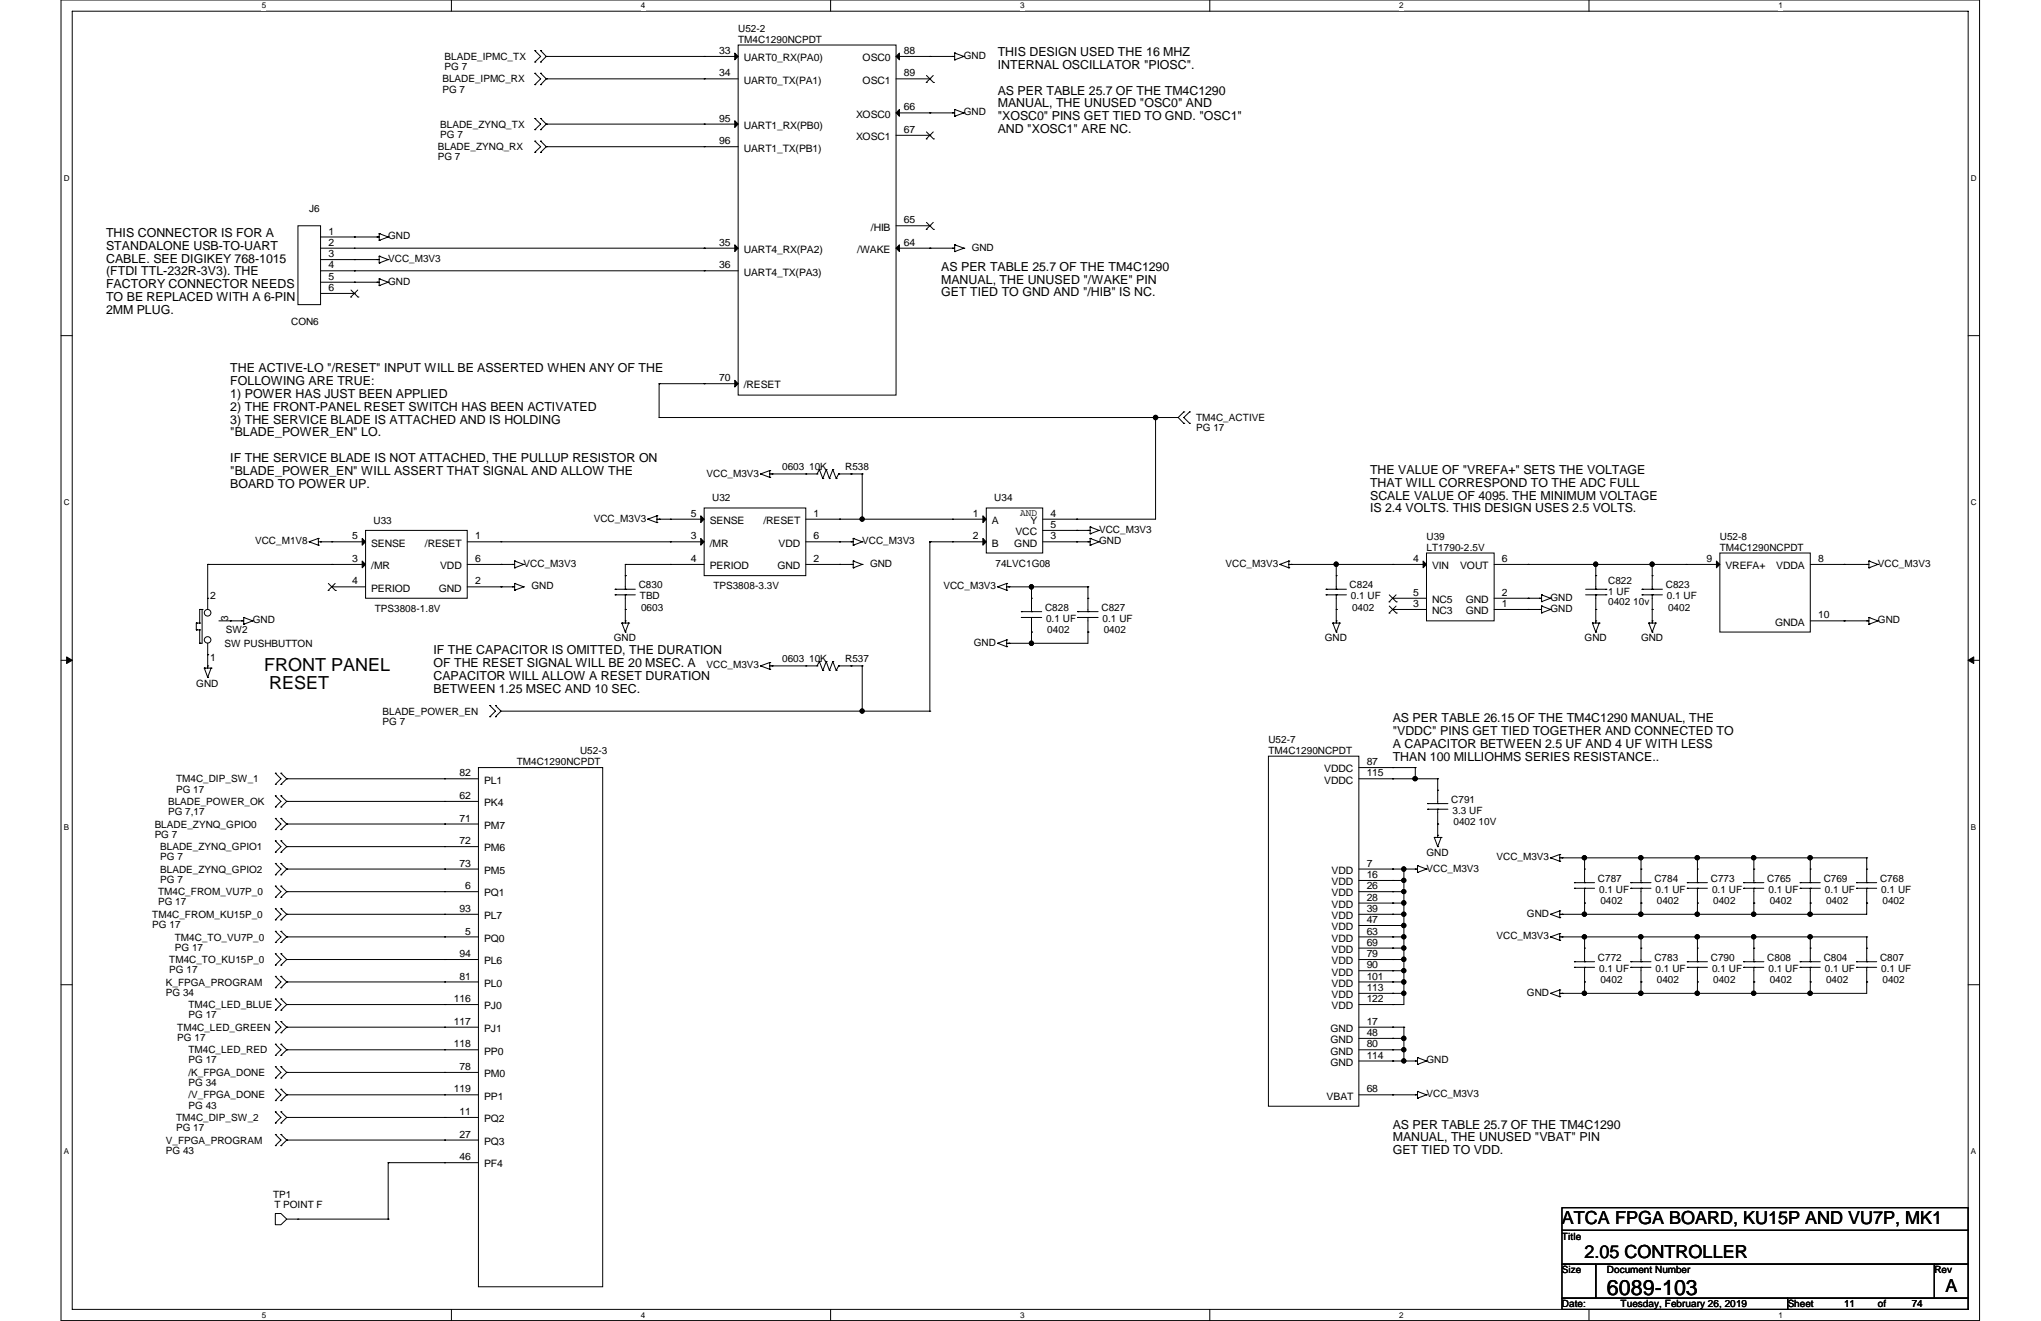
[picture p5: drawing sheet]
<svg xmlns="http://www.w3.org/2000/svg" width="432mm" height="279mm" viewBox="0 0 432 279" stroke-linecap="round" stroke-linejoin="round" font-family="sans-serif">
<path d="M12.9 0h405.9v279.3h-405.9zM15.3 2.4h401.1v274.5h-401.1z" fill="none" stroke="#000" stroke-width=".21"/>
<g fill="#fff">
<path d="M55.4 .3h.9v1.9h-.9z"/>
<path d="M55.4 277.2h.9v1.9h-.9z"/>
</g>
<path d="M95.5 0v2.4M95.5 276.9v2.4" fill="none" stroke="#000" stroke-width=".21"/>
<g fill="#fff">
<path d="M135.6 .3h.9v1.9h-.9z"/>
<path d="M135.6 277.2h.9v1.9h-.9z"/>
</g>
<path d="M175.7 0v2.4M175.7 276.9v2.4" fill="none" stroke="#000" stroke-width=".21"/>
<g fill="#fff">
<path d="M215.8 .3h.9v1.9h-.9z"/>
<path d="M215.8 277.2h.9v1.9h-.9z"/>
</g>
<path d="M255.9 0v2.4M255.9 276.9v2.4" fill="none" stroke="#000" stroke-width=".21"/>
<g fill="#fff">
<path d="M296 .3h1v1.9h-1z"/>
<path d="M296 277.2h1v1.9h-1z"/>
</g>
<path d="M336.2 0v2.4M336.2 276.9v2.4" fill="none" stroke="#000" stroke-width=".21"/>
<g fill="#fff">
<path d="M376.3 .3h.9v1.9h-.9z"/>
<path d="M376.3 277.2h.9v1.9h-.9z"/>
<path d="M13.5 36.7h1.2v1.9h-1.2z"/>
<path d="M417 36.7h1.2v1.9h-1.2z"/>
<path d="M13.5 105.3h1.2v1.9h-1.2z"/>
<path d="M417 105.3h1.2v1.9h-1.2z"/>
</g>
<path d="M12.9 71h2.4M416.4 71h2.4" fill="none" stroke="#000" stroke-width=".21"/>
<g fill="#fff">
<path d="M13.5 173.9h1.1v2h-1.1z"/>
<path d="M417 173.9h1.1v2h-1.1z"/>
</g>
<path d="M12.9 139.7h2.4M416.4 139.7h2.4" fill="none" stroke="#000" stroke-width=".21"/>
<path d="M14.1 138.9v1.4l1.2-.6zM416.4 139.7l1.2 .6v-1.4z" fill="#000" stroke="#000" stroke-width=".21"/>
<g fill="#fff">
<path d="M13.5 242.6h1.1v1.9h-1.1z"/>
<path d="M417 242.6h1.1v1.9h-1.1z"/>
</g>
<g fill="none" stroke="#000" stroke-width=".21">
<path d="M113.2 13.1h.1M113.2 10.7h.1M113.2 17.9h.1M113.2 15.5h.1M113.2 10.7l1.2 1.2-1.2 1.2M113.2 15.5l1.2 1.2-1.2 1.2M114.4 10.7h.1M114.4 13.1h.1M114.4 15.5h.1M114.4 17.9h.1M114.4 10.7l1.2 1.2M114.4 15.5l1.2 1.2"/>
<path d="M115.6 11.9h.1M115.6 16.7h.1M115.6 11.9h40.6M115.6 16.7h40.6M115.6 11.9l-1.2 1.2M115.6 16.7l-1.2 1.2M149 11.9h.1M149 16.7h.1M156.2 9.5h33.4v74.1h-33.4zM189.6 16.7h7.1M196 17.4h.1M196 16l1.5 1.4"/>
<path d="M196.7 11.9h.1M196.7 16.7h.1M197.4 16l-1.4 1.4M197.5 17.4h.1M201.5 11.9h.1M202 12.7h.1M202 11.2h.1M202 11.2v1.5M202 11.9h-12.4M202 11.2l1.9 .7M203.9 11.9h.1M203.9 11.9l-1.9 .8"/>
<path d="M113.2 27.4h.1M113.2 25.1h.1M113.2 32.2h.1M113.2 29.8h.1M113.2 25.1l1.2 1.1-1.2 1.2M113.2 29.8l1.2 1.2-1.2 1.2M114.4 25.1h.1M114.4 27.4h.1M114.4 29.8h.1M114.4 32.2h.1M114.4 25.1l1.2 1.1M114.4 29.8l1.2 1.2"/>
<path d="M115.6 26.2h.1M115.6 31h.1M115.6 26.2l-1.2 1.2M115.6 31l-1.2 1.2M149 26.2h.1M149 31h.1M156.2 26.2h-40.6M156.2 31h-40.6M189.6 23.9h12.4M189.6 28.6h7.1M196 29.4h.1M196 27.9l1.5 1.5"/>
<path d="M196.7 23.9h.1M196.7 28.6h.1M197.4 27.9l-1.4 1.5M197.5 29.4h.1M201.5 23.9h.1M202 24.6h.1M202 23.2h.1M202 23.2v1.4M202 23.2l1.9 .7M203.9 23.9h.1M203.9 23.9l-1.9 .7M63 47.8h4.8v16.6h-4.8z"/>
<path d="M67.8 52.5h88.4M67.8 57.3h88.4M75 50.1h.1M75 52.5h.1M75 54.9h.1M75 57.3h.1M75 59.7h.1M79.8 50.1h.1M79.8 54.9h.1M79.8 59.7h.1M80.2 50.8h.1M80.2 49.4h.1"/>
<path d="M80.2 55.6h.1M80.2 54.2h.1M80.2 59h.1M80.2 49.4v1.4M80.2 54.2v1.4M80.2 59v1.4M80.2 50.1h-12.4M80.2 49.4l1.9 .7M80.2 54.9h-12.4M80.2 54.2l1.9 .7M80.2 59.7h-12.4M80.2 59l1.9 .7"/>
<path d="M82.1 50.1h.1M82.1 54.9h.1M82.1 59.7h.1M82.1 50.1l-1.9 .7M82.1 54.9l-1.9 .7M82.1 59.7l-1.9 .7M149 52.5h.1M149 57.3h.1M189.6 52.5h12.4M189.6 47.8h7.1M196 48.5h.1M196 47l1.5 1.5"/>
<path d="M196.7 52.5h.1M196.7 47.8h.1M197.4 47l-1.4 1.5M197.5 48.5h.1M201.5 52.5h.1M202 53.2h.1M202 51.8h.1M202 51.8v1.4M202 51.8l1.9 .7M203.9 52.5h.1M203.9 52.5l-1.9 .7M67.8 62.1h7.2"/>
<path d="M74.2 62.8h.1M74.3 61.3l1.4 1.5M75 62.1h.1M75.7 61.3l-1.5 1.5M75.7 62.8h.1M80.2 60.4h.1M139.4 88.3h.1M139.4 81.2h.1M139.4 88.3h109.9M139.4 81.2v7.1M149 81.2h.1M156.2 81.2h-16.8"/>
<path d="M162.9 99.5h.1M162.9 99.5v1.5M162.9 99.5l-2 .7M173.4 99.3h.1M173.4 99.3l.7 1.9M173.4 99.3l-.6 .9M174.8 99.3h.1M174.8 99.3l.7 1.9M174.8 99.3l-.7 1.9M176.2 99.3h.1M176.2 99.3l.7 1.9M176.2 99.3l-.7 1.9"/>
<path d="M244.5 88.3h.1M244.5 88.3v21.5h-23.9M249.3 88.3l1.1 1.2M250.4 87.1h.1M250.4 89.5h.1M250.4 87.1l-1.1 1.2M251.7 89.5h.1M251.7 87.1h.1M251.7 87.1l-1.3 1.2 1.3 1.2M43.9 119.4h.1M43.9 119.4v9.5M65.4 114.6h.1"/>
<path d="M65.4 114.6l2 .7M67.4 115.3h.1M67.4 113.9h.1M67.4 113.9v1.4M67.4 114.6h9.9M67.4 113.9l-2 .7M67.8 114.6h.1M70.2 119.4h.1M70.2 114.6h.1M77.3 112.2h21.5v14.3h-21.5zM77.3 119.4h-33.4M98.8 114.6h50.2"/>
<path d="M106 114.6h.1M106 119.4h.1M108.4 119.4h.1M108.9 118.7h.1M108.9 119.4h-10.1M108.9 118.7v1.4M108.9 118.7l1.9 .7M110.8 119.4h.1M110.8 119.4l-1.9 .7M132.3 119.4h.1M132.3 119.4v5.2M137 109.8h.1"/>
<path d="M137 109.8l2 .7M139 110.5h.1M139 109.1h.1M139 109.1v1.4M139 109.8h10M139 109.1l-2 .7M139.4 109.8h.1M141.8 114.6h.1M141.8 119.4h.1M141.8 109.8h.1M149 107.4h21.5v14.4h-21.5zM149 119.4h-16.7"/>
<path d="M160.9 100.2h.1M160.9 100.2l2 .8M162.9 101h.1M162.9 100.2h9.9M163.3 100.2h.1M170.5 109.8h38.2M170.5 100.2h.1M172.8 100.2h.1M174.1 101.2h.1M175.5 101.2h.1M176.9 101.2h.1M177.4 100.2h.1"/>
<path d="M177.4 100.2h5M177.4 100.2l-.5 1M177.6 109.8h.1M177.6 119.4h.1M177.6 114.6h.1M180 100.2h.1M180 114.6h.1M180 119.4h.1M180.5 115.3h.1M180.5 113.9h.1M180.5 118.7h.1M180.5 119.4h-10"/>
<path d="M180.5 114.6h-10M180.5 113.9v1.4M180.5 118.7v1.4M180.5 113.9l1.9 .7M180.5 118.7l1.9 .7M182.4 100.2h.1M182.4 100.2v9.6M182.4 114.6h.1M182.4 119.4h.1M182.4 114.6l-1.9 .7M182.4 119.4l-1.9 .7M182.4 109.8h.1"/>
<path d="M196.7 114.6h.1M196.7 114.6v35.8M201.5 109.8h.1M201.5 114.6h.1M208.7 107.4h11.9v9.6h-11.9zM208.7 114.6h-12M220.6 114.6h10M220.6 112.2h10M227.8 109.8h.1M227.8 112.2h.1M227.8 114.6h.1M230.2 112.2h.1"/>
<path d="M230.2 114.6h.1M230.6 111.5h.1M230.6 112.9h.1M230.6 113.9h.1M230.6 115.3h.1M230.6 111.5v1.4M230.6 113.9v1.4M230.6 111.5l1.9 .7M230.6 113.9l1.9 .7M232.5 112.2h.1M232.5 114.6h.1M232.5 112.2l-1.9 .7"/>
<path d="M232.5 114.6l-1.9 .7M270.8 119.4h.1M270.8 119.4l1.9 .7M272.7 118.7h.1M272.7 119.4h29.1M272.7 118.7v1.4M272.7 118.7l-1.9 .7M273.1 119.4h.1M282.7 119.4v5.2M282.7 119.4h.1M294.6 119.4h.1M301.8 117h14.3v14.3h-14.3z"/>
<path d="M316.1 119.4h47.8M323.3 119.4h.1M337.6 119.4h.1M337.6 119.4v5.2M349.5 119.4h.1M349.5 119.4v5.2M356.7 119.4h.1M363.9 117h19.1v16.7h-19.1zM390.1 119.4h.1M394.9 119.4h.1M395.4 118.7h.1M395.4 118.7v1.4"/>
<path d="M395.4 119.4h-12.4M395.4 118.7l1.9 .7M397.3 119.4h.1M397.3 119.4l-1.9 .7M41.5 131.8h.1M41.5 133.2h.1M41.5 131.8h.7M41.5 131.8v1.4M41.5 133.2h.7M42.2 128.9h.1M42.2 131.8h.1M42.2 133.2h.1"/>
<path d="M42.2 136.1h.1M42.2 128.9h.6M42.2 128.9v2.9M42.2 133.2v2.9M42.8 128.9h.1M42.8 128.9v7.2h-.6M43.9 138.5h.1M43.9 126.5h.1M43.9 136.1v5.2M46.3 131.3h5.3M48.7 131.3h.1M51.1 131.3h.1"/>
<path d="M51.6 130.6h.1M51.6 132h.1M51.6 130.6v1.4M51.6 130.6l1.9 .7M53.5 131.3h.1M53.5 131.3l-1.9 .7M69.4 124.9h.1M69.5 123.4l1.5 1.5M70.2 124.1h.1M70.2 124.1h7.1M70.9 123.4l-1.5 1.5M71 124.9h.1"/>
<path d="M106 124.1h.1M108.4 124.1h.1M108.9 120.1h.1M108.9 124.8h.1M108.9 123.4h.1M108.9 123.4v1.4M108.9 124.1h-10.1M108.9 123.4l1.9 .7M110.8 124.1h.1M110.8 124.1l-1.9 .7M130.1 125.8h.1M130.1 124.6h.1"/>
<path d="M130.1 125.8h4.3M130.1 124.6h4.3M131.6 131.8h.1M131.6 131.8h1.4M131.6 131.8l.7 1.9M132.3 121.8h.1M132.3 128.9h.1M132.3 131.3h.1M132.3 133.7h.1M132.3 124.6h.1M132.3 125.8h.1M132.3 125.8v6"/>
<path d="M133 131.8h.1M133 131.8l-.7 1.9M173.4 139.9h.1M173.4 139.9l.7 1.9M173.4 139.9l-.6 .9M174.8 139.9h.1M174.8 139.9l.7 1.9M174.8 139.9l-.7 1.9M176.2 139.9h.1M176.2 139.9l.7 1.9M176.2 139.9l-.7 1.9M180.5 120.1h.1"/>
<path d="M211.1 124.1h.1M211.1 136.1h.1M211.1 124.1l1.9 .7M211.1 136.1l1.9 .7M213 124.8h.1M213 123.4h.1M213 135.3h.1M213 136.8h.1M213 124.1h17.2M213 123.4v1.4M213 135.3v1.5M213 123.4l-1.9 .7"/>
<path d="M213 135.3l-1.9 .8M213.4 124.1h.1M213.4 136.1h.1M216.1 130.6h.1M216.1 129.4h.1M216.1 130.6h4.3M216.1 129.4h4.3M218.2 126.5h.1M218.2 133.7h.1M218.2 129.4h.1M218.2 130.6h.1M218.2 130.6v5.5"/>
<path d="M218.2 124.1h.1M218.2 136.1h.1M218.2 124.1v5.3M228 130.6h.1M228 129.4h.1M228 130.6h4.3M228 129.4h4.3M230.2 129.4h.1M230.2 130.6h.1M230.2 130.6v5.5h-17.2M230.2 126.5h.1M230.2 133.7h.1"/>
<path d="M230.2 124.1h.1M230.2 124.1v5.3M272.7 120.1h.1M280.5 125.8h.1M280.5 124.6h.1M280.5 125.8h4.4M280.5 124.6h4.4M282 131.8h.1M282 131.8h1.4M282 131.8l.7 1.9M282.7 124.6h.1M282.7 125.8h.1"/>
<path d="M282.7 121.8h.1M282.7 128.9h.1M282.7 125.8v6M282.7 131.3h.1M282.7 133.7h.1M283.4 131.8h.1M283.4 131.8l-.7 1.9M293.9 129.7h.1M293.9 127.3h.1M293.9 128.2l1.5 1.5M293.9 125.8l1.5 1.5M294.6 128.9h.1"/>
<path d="M294.6 126.5h.1M294.6 126.5h7.2M294.6 128.9h7.2M295.4 128.2l-1.5 1.5M295.4 125.8l-1.5 1.5M295.4 129.7h.1M295.4 127.3h.1M316.1 126.5h10M323.3 128.9h.1M323.3 126.5h.1M325.7 126.5h.1M325.7 128.9h.1"/>
<path d="M326.1 127.3h.1M326.1 125.8h.1M326.1 129.6h.1M326.1 128.2h.1M326.1 125.8v1.5M326.1 128.2v1.4M326.1 125.8l1.9 .7M326.1 128.9h-10M326.1 128.2l1.9 .7M328 126.5h.1M328 128.9h.1M328 126.5l-1.9 .8"/>
<path d="M328 128.9l-1.9 .7M335.4 125.8h4.4M335.4 124.6h4.4M336.9 131.8h.1M336.9 131.8h1.4M336.9 131.8l.7 1.9M337.6 131.3h.1M337.6 133.7h.1M337.6 121.8h.1M337.6 128.9h.1M337.6 124.6h.1M337.6 125.8h.1"/>
<path d="M337.6 125.8v6M338.3 131.8h.1M338.3 131.8l-.7 1.9M339.8 125.8h.1M339.8 124.6h.1M347.4 125.8h.1M347.4 124.6h.1M347.4 125.8h4.3M347.4 124.6h4.3M348.8 131.8h.1M348.8 131.8h1.5M348.8 131.8l.7 1.9"/>
<path d="M349.5 131.3h.1M349.5 133.7h.1M349.5 121.8h.1M349.5 128.9h.1M349.5 124.6h.1M349.5 125.8h.1M349.5 125.8v6M350.3 131.8h.1M350.3 131.8l-.8 1.9M383 131.3h12.4M390.1 131.3h.1M394.9 131.3h.1"/>
<path d="M395.4 132h.1M395.4 130.6h.1M395.4 120.1h.1M395.4 130.6v1.4M395.4 130.6l1.9 .7M397.3 131.3h.1M397.3 131.3l-1.9 .7M43.2 141.3h.1M43.2 141.3h1.5M43.2 141.3l.7 2M43.9 140.8h.1M43.9 143.3h.1"/>
<path d="M44.7 141.3h.1M44.7 141.3l-.8 2M103.6 151.6h.1M103.6 149.2h.1M103.6 149.2l1.2 1.2-1.2 1.2M104.8 149.2h.1M104.8 151.6h.1M104.8 149.2l1.2 1.2M106 150.4l-1.2 1.2M160.9 140.8h.1M160.9 140.8l2 .8M162.9 141.6h.1"/>
<path d="M162.9 140.1h.1M162.9 140.1v1.5M162.9 140.1l-2 .7M163.3 140.8h.1M170.5 140.8h.1M172.8 140.8h-9.9M172.8 140.8h.1M174.1 141.8h.1M175.5 141.8h.1M176.9 141.8h.1M177.4 140.8h.1M177.4 140.8h5"/>
<path d="M177.4 140.8l-.5 1M180 140.8h.1M182.4 150.4h.1M182.4 140.8h.1M182.4 140.8v9.6M196.7 150.4h.1M196.7 150.4h-90.7M268.4 159.9h19.1v74.1h-19.1zM58.3 175.5h.1M58.3 173.1h.1M58.3 170.7h.1M58.3 168.3h.1"/>
<path d="M58.3 177.8h.1M58.3 165.9h.1M58.3 163.5h.1M58.3 173.1l1.1 1.2-1.1 1.2M58.3 168.3l1.1 1.2-1.1 1.2M58.3 177.8l1.1 1.3-1.1 1.2M58.3 163.5l1.1 1.2-1.1 1.2M59.4 173.1h.1M59.4 175.5h.1M59.4 168.3h.1M59.4 170.7h.1M59.4 177.8h.1"/>
<path d="M59.4 163.5h.1M59.4 165.9h.1M59.4 173.1l1.3 1.2M59.4 168.3l1.3 1.2M59.4 177.8l1.3 1.3M59.4 163.5l1.3 1.2M60.7 169.5h.1M60.7 174.3h.1M60.7 179.1h.1M60.7 174.3l-1.3 1.2M60.7 169.5l-1.3 1.2M60.7 179.1l-1.3 1.2"/>
<path d="M60.7 164.7l-1.3 1.2M60.7 164.7h.1M60.7 164.7h40.5M94.1 164.7h.1M94.1 169.5h.1M94.1 174.3h.1M94.1 179.1h.1M101.2 162.3h26.3v109.9h-26.3zM101.2 169.5h-40.5M101.2 174.3h-40.5M101.2 179.1h-40.5M294.6 162.3h.1"/>
<path d="M294.6 164.7h.1M299.4 162.3h.1M299.4 162.3h-11.9M299.4 162.3v2.4M299.4 164.7h.1M302 171.2h.1M302 170h.1M302 171.2h4.3M302 170h4.3M303.4 177.1h.1M303.4 177.1h1.5M303.4 177.1l.8 2"/>
<path d="M304.2 170h.1M304.2 171.2h.1M304.2 171.2v5.9M304.2 176.7h.1M304.2 179.1h.1M304.2 167.1h.1M304.2 174.3h.1M304.2 164.7h.1M304.2 164.7v5.3M304.2 164.7h-16.7M304.9 177.1h.1M304.9 177.1l-.7 2"/>
<path d="M58.3 180.3h.1M58.3 185h.1M58.3 182.6h.1M58.3 189.8h.1M58.3 187.4h.1M58.3 194.6h.1M58.3 192.2h.1M58.3 199.3h.1M58.3 197h.1M58.3 182.6l1.1 1.2-1.1 1.2M58.3 187.4l1.1 1.2-1.1 1.2M58.3 192.2l1.1 1.2-1.1 1.2"/>
<path d="M58.3 197l1.1 1.2-1.1 1.1M59.4 180.3h.1M59.4 182.6h.1M59.4 185h.1M59.4 187.4h.1M59.4 189.8h.1M59.4 192.2h.1M59.4 194.6h.1M59.4 197h.1M59.4 199.3h.1M59.4 182.6l1.3 1.2M59.4 187.4l1.3 1.2"/>
<path d="M59.4 192.2l1.3 1.2M59.4 197l1.3 1.2M60.7 183.8l-1.3 1.2M60.7 188.6l-1.3 1.2M60.7 193.4l-1.3 1.2M60.7 198.2l-1.3 1.1M60.7 183.8h.1M60.7 183.8h40.5M60.7 188.6h.1M60.7 193.4h.1M60.7 198.2h.1M60.7 193.4h40.5"/>
<path d="M60.7 198.2h40.5M60.7 188.6h40.5M94.1 183.8h.1M94.1 188.6h.1M94.1 193.4h.1M94.1 198.2h.1M287.5 193.4h9.5M287.5 198.2h9.5M287.5 186.2h9.5M287.5 188.6h9.5M287.5 191h9.5M294.6 183.8h.1"/>
<path d="M294.6 186.2h.1M294.6 188.6h.1M294.6 191h.1M294.6 193.4h.1M294.6 195.7h.1M294.6 198.2h.1M297 183.8h.1M297 186.2h.1M297 188.6h.1M297 191h.1M297 195.7h.1M297 198.2h.1"/>
<path d="M297 193.4h.1M297 195.7h-9.5M297 183.8v28.7h-9.5M299.4 183.8h.1M299.9 184.5h.1M299.9 183.1h.1M299.9 183.1v1.4M299.9 183.8h-12.4M299.9 183.1l1.9 .7M301.8 183.8h.1M301.8 183.8l-1.9 .7M328 193.4h.1"/>
<path d="M328 181.4h.1M328 198.2h.1M328 193.4l2 .7M328 181.4l2 .8M328 198.2l2 .7M330 192.7h.1M330 194.1h.1M330 182.2h.1M330 180.7h.1M330 198.9h.1M330 197.4h.1M330 180.7v1.5"/>
<path d="M330 192.7v1.4M330 197.4v1.5M330 192.7l-2 .7M330 181.4h64.9M330 180.7l-2 .7M330 198.2h64.9M330 197.4l-2 .8M330.5 193.4h.1M330.5 181.4h.1M330.5 198.2h.1M333.1 187.9h.1M333.1 186.7h.1"/>
<path d="M333.1 187.9h4.3M333.1 186.7h4.3M335.2 186.7h.1M335.2 187.9h.1M335.2 187.9v5.5M335.2 181.4h.1M335.2 181.4v5.3M335.2 198.2h.1M335.2 193.4h.1M335.2 183.8h.1M335.2 191h.1M335.2 198.2v5.2"/>
<path d="M345 187.9h.1M345 186.7h.1M345 187.9h4.3M345 186.7h4.3M347.2 186.7h.1M347.2 187.9h.1M347.2 183.8h.1M347.2 191h.1M347.2 181.4h.1M347.2 181.4v5.3M347.2 187.9v5.5M347.2 193.4h.1"/>
<path d="M347.2 198.2h.1M347.2 198.2v5.2M357 187.9h.1M357 186.7h.1M357 187.9h4.2M357 186.7h4.2M359.1 186.7h.1M359.1 187.9h.1M359.1 183.8h.1M359.1 191h.1M359.1 181.4h.1M359.1 181.4v5.3"/>
<path d="M359.1 187.9v5.5M359.1 198.2h.1M359.1 198.2v5.2M359.1 193.4h.1M368.9 187.9h.1M368.9 186.7h.1M368.9 187.9h4.3M368.9 186.7h4.3M371.1 193.4h.1M371.1 198.2h.1M371.1 198.2v5.2M371.1 186.7h.1"/>
<path d="M371.1 187.9h.1M371.1 183.8h.1M371.1 191h.1M371.1 181.4h.1M371.1 181.4v5.3M371.1 187.9v5.5M380.8 187.9h.1M380.8 186.7h.1M380.8 187.9h4.3M380.8 186.7h4.3M383 193.4h.1M383 186.7h.1"/>
<path d="M383 187.9h.1M383 183.8h.1M383 191h.1M383 181.4h.1M383 198.2h.1M383 181.4v5.3M383 187.9v5.5M383 198.2v5.2M392.8 187.9h.1M392.8 186.7h.1M392.8 187.9h4.2M392.8 186.7h4.2"/>
<path d="M394.9 186.7h.1M394.9 187.9h.1M394.9 183.8h.1M394.9 191h.1M394.9 181.4h.1M394.9 187.9v5.5h-64.9M394.9 181.4v5.3M394.9 198.2h.1M394.9 198.2v5.2M12.9 208.3h2.4M58.3 204.1h.1M58.3 201.7h.1"/>
<path d="M58.3 208.9h.1M58.3 206.5h.1M58.3 218.4h.1M58.3 216.1h.1M58.3 213.7h.1M58.3 211.3h.1M58.3 201.7l1.1 1.2-1.1 1.2M58.3 206.5l1.1 1.2-1.1 1.2M58.3 216.1l1.1 1.2-1.1 1.1M58.3 211.3l1.1 1.2-1.1 1.2M59.4 201.7h.1M59.4 204.1h.1"/>
<path d="M59.4 206.5h.1M59.4 208.9h.1M59.4 216.1h.1M59.4 218.4h.1M59.4 211.3h.1M59.4 213.7h.1M59.4 201.7l1.3 1.2M59.4 206.5l1.3 1.2M59.4 216.1l1.3 1.2M59.4 211.3l1.3 1.2M60.7 202.9l-1.3 1.2M60.7 207.7l-1.3 1.2"/>
<path d="M60.7 217.3l-1.3 1.1M60.7 212.5l-1.3 1.2M60.7 202.9h.1M60.7 207.7h.1M60.7 217.3h.1M60.7 212.5h.1M60.7 217.3h40.5M60.7 202.9h40.5M60.7 207.7h40.5M60.7 212.5h40.5M94.1 202.9h.1M94.1 207.7h.1"/>
<path d="M94.1 212.5h.1M94.1 217.3h.1M287.5 210.1h9.5M287.5 200.5h9.5M287.5 202.9h9.5M287.5 205.3h9.5M287.5 207.7h9.5M294.6 200.5h.1M294.6 217.3h.1M294.6 219.6h.1M294.6 202.9h.1M294.6 205.3h.1"/>
<path d="M294.6 207.7h.1M294.6 210.1h.1M294.6 212.5h.1M297 200.5h.1M297 205.3h.1M297 207.7h.1M297 210.1h.1M297 202.9h.1M297 219.6h.1M297 217.3h.1M297 217.3h-9.5M297 219.6h-9.5"/>
<path d="M297 217.3v7.1M328 210.1h.1M328 210.1l2 .7M330 209.4h.1M330 210.8h.1M330 209.4v1.4M330 209.4l-2 .7M330.5 210.1h.1M333.1 204.6h.1M333.1 203.4h.1M333.1 204.6h4.3M333.1 203.4h4.3"/>
<path d="M335.2 210.1h.1M335.2 203.4h.1M335.2 204.6h.1M335.2 200.5h.1M335.2 207.7h.1M335.2 204.6v5.5M345 204.6h.1M345 203.4h.1M345 204.6h4.3M345 203.4h4.3M347.2 203.4h.1M347.2 204.6h.1"/>
<path d="M347.2 200.5h.1M347.2 207.7h.1M347.2 204.6v5.5M347.2 210.1h.1M357 204.6h.1M357 203.4h.1M357 204.6h4.2M357 203.4h4.2M359.1 203.4h.1M359.1 204.6h.1M359.1 204.6v5.5M359.1 200.5h.1"/>
<path d="M359.1 207.7h.1M359.1 210.1h.1M368.9 204.6h.1M368.9 203.4h.1M368.9 204.6h4.3M368.9 203.4h4.3M371.1 210.1h.1M371.1 203.4h.1M371.1 204.6h.1M371.1 200.5h.1M371.1 207.7h.1M371.1 204.6v5.5"/>
<path d="M380.8 204.6h.1M380.8 203.4h.1M380.8 204.6h4.3M380.8 203.4h4.3M383 210.1h.1M383 203.4h.1M383 204.6h.1M383 200.5h.1M383 207.7h.1M383 204.6v5.5M392.8 204.6h.1M392.8 203.4h.1"/>
<path d="M392.8 204.6h4.2M392.8 203.4h4.2M394.9 203.4h.1M394.9 204.6h.1M394.9 200.5h.1M394.9 207.7h.1M394.9 204.6v5.5h-64.9M416.4 208.3h2.4M58.3 228h.1M58.3 225.6h.1M58.3 232.8h.1M58.3 230.4h.1"/>
<path d="M58.3 237.5h.1M58.3 235.2h.1M58.3 239.9h.1M58.3 223.2h.1M58.3 220.9h.1M58.3 225.6l1.1 1.2-1.1 1.2M58.3 230.4l1.1 1.2-1.1 1.2M58.3 235.2l1.1 1.1-1.1 1.2M58.3 239.9l1.1 1.2-1.1 1.2M58.3 220.9l1.1 1.1-1.1 1.2M59.4 225.6h.1M59.4 228h.1"/>
<path d="M59.4 230.4h.1M59.4 232.8h.1M59.4 235.2h.1M59.4 237.5h.1M59.4 239.9h.1M59.4 220.9h.1M59.4 223.2h.1M59.4 225.6l1.3 1.2M59.4 230.4l1.3 1.2M59.4 235.2l1.3 1.1M59.4 239.9l1.3 1.2M59.4 220.9l1.3 1.1"/>
<path d="M60.7 226.8l-1.3 1.2M60.7 231.6l-1.3 1.2M60.7 236.3l-1.3 1.2M60.7 222l-1.3 1.2M60.7 226.8h.1M60.7 231.6h.1M60.7 236.3h.1M60.7 222h.1M60.7 231.6h40.5M60.7 222h40.5M60.7 226.8h40.5M60.7 236.3h40.5"/>
<path d="M94.1 222h.1M94.1 226.8h.1M94.1 231.6h.1M94.1 236.3h.1M287.5 224.4h12.4M287.5 231.6h12.4M287.5 222h9.5M294.6 222h.1M294.6 224.4h.1M294.6 231.6h.1M297 222h.1M297 224.4h.1"/>
<path d="M299.4 224.4h.1M299.4 231.6h.1M299.9 225.1h.1M299.9 223.7h.1M299.9 232.3h.1M299.9 230.8h.1M299.9 223.7v1.4M299.9 230.8v1.5M299.9 223.7l1.9 .7M299.9 230.8l1.9 .8M301.8 224.4h.1M301.8 231.6h.1"/>
<path d="M301.8 224.4l-1.9 .7M301.8 231.6l-1.9 .7M58.3 256.7h1.1l1.3 1.2-1.3 1.1h-1.1zM58.3 242.3h.1M59.4 242.3h.1M60.7 241.1l-1.3 1.2M60.7 241.1h.1M60.7 241.1h40.5M63 257.9h.1M82.1 257.9h.1M82.1 245.9h.1M82.1 257.9h-21.4"/>
<path d="M82.1 245.9h19.1M82.1 245.9v12M94.1 241.1h.1M94.1 245.9h.1M330.5 255.4h85.9v4.8h-85.9zM330.5 260.2h85.9v7.2h-85.9zM330.5 267.4h7.1v7.2h-7.1zM330.5 274.6h47.7v2.3h-47.7zM337.6 267.4h71.6v7.2h-71.6zM378.2 274.6h38.2v2.3h-38.2zM409.2 267.4h7.2v7.2h-7.2z"/>
<circle cx="43.9" cy="129.6" r=".7"/>
<circle cx="43.9" cy="135.3" r=".69"/>
</g>
<g fill="#000" stroke="#000" stroke-width=".21">
<path d="M155.4 11.2l.8 .7-.8 .8z" fill-rule="evenodd"/>
<path d="M189.6 11.9l.7-.7v1.5z" fill-rule="evenodd"/>
<path d="M155.4 25.5l.8 .7-.8 .8z" fill-rule="evenodd"/>
<path d="M189.6 23.9l.7-.7v1.4z" fill-rule="evenodd"/>
<path d="M155.4 51.8l.8 .7-.8 .7z" fill-rule="evenodd"/>
<path d="M189.6 52.5l.7-.7v1.4z" fill-rule="evenodd"/>
<path d="M155.4 80.4l.8 .8-.8 .7z" fill-rule="evenodd"/>
<path d="M76.6 118.7l.7 .7-.7 .7z" fill-rule="evenodd"/>
<path d="M76.6 113.9l.7 .7-.7 .7z" fill-rule="evenodd"/>
<path d="M148.3 113.9l.7 .7-.7 .7z" fill-rule="evenodd"/>
<path d="M148.3 109.1l.7 .7-.7 .7z" fill-rule="evenodd"/>
<path d="M207.9 109.1l.8 .7-.8 .7z" fill-rule="evenodd"/>
<path d="M207.9 113.9l.8 .7-.8 .7z" fill-rule="evenodd"/>
<path d="M301.1 118.7l.7 .7-.7 .7z" fill-rule="evenodd"/>
<path d="M363.1 118.7l.8 .7-.8 .7z" fill-rule="evenodd"/>
<circle cx="244.5" cy="88.3" r=".47"/>
<circle cx="182.4" cy="109.8" r=".44"/>
<circle cx="282.7" cy="119.3" r=".46"/>
<circle cx="337.6" cy="119.3" r=".46"/>
<circle cx="349.5" cy="119.3" r=".46"/>
<circle cx="218.2" cy="136.1" r=".46"/>
<circle cx="218.2" cy="124.1" r=".46"/>
<circle cx="182.4" cy="150.4" r=".44"/>
<circle cx="299.4" cy="164.7" r=".46"/>
<circle cx="297" cy="191" r=".46"/>
<circle cx="297" cy="195.7" r=".46"/>
<circle cx="297" cy="183.8" r=".46"/>
<circle cx="297" cy="186.2" r=".44"/>
<circle cx="297" cy="193.4" r=".44"/>
<circle cx="297" cy="188.6" r=".44"/>
<circle cx="297" cy="198.1" r=".44"/>
<circle cx="335.2" cy="198.1" r=".46"/>
<circle cx="335.2" cy="181.4" r=".46"/>
<circle cx="335.2" cy="193.4" r=".46"/>
<circle cx="347.1" cy="181.4" r=".46"/>
<circle cx="347.1" cy="198.1" r=".46"/>
<circle cx="347.1" cy="193.4" r=".46"/>
<circle cx="359.1" cy="193.4" r=".46"/>
<circle cx="359.1" cy="181.4" r=".46"/>
<circle cx="359.1" cy="198.1" r=".46"/>
<circle cx="371" cy="193.4" r=".46"/>
<circle cx="371" cy="181.4" r=".46"/>
<circle cx="371" cy="198.1" r=".46"/>
<circle cx="383" cy="193.4" r=".46"/>
<circle cx="383" cy="181.4" r=".46"/>
<circle cx="383" cy="198.1" r=".46"/>
<circle cx="297" cy="207.7" r=".46"/>
<circle cx="297" cy="202.9" r=".46"/>
<circle cx="297" cy="219.6" r=".46"/>
<circle cx="297" cy="205.3" r=".44"/>
<circle cx="297" cy="200.5" r=".44"/>
<circle cx="297" cy="210.1" r=".44"/>
<circle cx="335.2" cy="210.1" r=".46"/>
<circle cx="347.1" cy="210.1" r=".46"/>
<circle cx="359.1" cy="210.1" r=".46"/>
<circle cx="371" cy="210.1" r=".46"/>
<circle cx="383" cy="210.1" r=".46"/>
<circle cx="297" cy="222" r=".44"/>
<circle cx="297" cy="224.4" r=".44"/>
</g>
<text font-size="4.5" x="340" y="273.9">6089-103</text>
<g font-size="3.8">
<text x="55.9" y="141.9">FRONT PANEL</text>
<text x="56.9" y="145.8">RESET</text>
<text x="330.5" y="258.8">ATCA FPGA BOARD, KU15P AND VU7P, MK1</text>
<text x="335.2" y="266">2.05 CONTROLLER</text>
<text x="411.6" y="273.2">A</text>
</g>
<g font-size="2.6">
<text x="211.1" y="11.9">THIS DESIGN USED THE 16 MHZ</text>
<text x="211.1" y="14.6">INTERNAL OSCILLATOR &quot;PIOSC&quot;.</text>
<text x="211.1" y="20">AS PER TABLE 25.7 OF THE TM4C1290</text>
<text x="211.1" y="22.7">MANUAL, THE UNUSED &quot;OSC0&quot; AND</text>
<text x="211.1" y="25.4">&quot;XOSC0&quot; PINS GET TIED TO GND. &quot;OSC1&quot;</text>
<text x="211.1" y="28.2">AND &quot;XOSC1&quot; ARE NC.</text>
<text x="22.4" y="50.1">THIS CONNECTOR IS FOR A</text>
<text x="22.4" y="52.8">STANDALONE USB-TO-UART</text>
<text x="22.4" y="55.5">CABLE. SEE DIGIKEY 768-1015</text>
<text x="22.4" y="58.3">(FTDI TTL-232R-3V3). THE</text>
<text x="199.1" y="57.3">AS PER TABLE 25.7 OF THE TM4C1290</text>
<text x="199.1" y="60">MANUAL, THE UNUSED &quot;/WAKE&quot; PIN</text>
<text x="22.4" y="61">FACTORY CONNECTOR NEEDS</text>
<text x="22.4" y="63.7">TO BE REPLACED WITH A 6-PIN</text>
<text x="199.1" y="62.7">GET TIED TO GND AND &quot;/HIB&quot; IS NC.</text>
<text x="22.4" y="66.4">2MM PLUG.</text>
<text x="48.7" y="78.7">THE ACTIVE-LO &quot;/RESET&quot; INPUT WILL BE ASSERTED WHEN ANY OF THE</text>
<text x="48.7" y="81.4">FOLLOWING ARE TRUE:</text>
<text x="48.7" y="84.2">1) POWER HAS JUST BEEN APPLIED</text>
<text x="48.7" y="86.9">2) THE FRONT-PANEL RESET SWITCH HAS BEEN ACTIVATED</text>
<text x="48.7" y="89.6">3) THE SERVICE BLADE IS ATTACHED AND IS HOLDING</text>
<text x="48.7" y="92.3">&quot;BLADE_POWER_EN&quot; LO.</text>
<text x="48.7" y="97.7">IF THE SERVICE BLADE IS NOT ATTACHED, THE PULLUP RESISTOR ON</text>
<text x="48.7" y="100.4">&quot;BLADE_POWER_EN&quot; WILL ASSERT THAT SIGNAL AND ALLOW THE</text>
<text x="289.9" y="100.2">THE VALUE OF &quot;VREFA+&quot; SETS THE VOLTAGE</text>
<text x="48.7" y="103.1">BOARD TO POWER UP.</text>
<text x="289.9" y="103">THAT WILL CORRESPOND TO THE ADC FULL</text>
<text x="289.9" y="105.7">SCALE VALUE OF 4095. THE MINIMUM VOLTAGE</text>
<text x="289.9" y="108.4">IS 2.4 VOLTS. THIS DESIGN USES 2.5 VOLTS.</text>
<text x="91.7" y="138.4">IF THE CAPACITOR IS OMITTED, THE DURATION</text>
<text x="91.7" y="141.1">OF THE RESET SIGNAL WILL BE 20 MSEC. A</text>
<text x="91.7" y="143.8">CAPACITOR WILL ALLOW A RESET DURATION</text>
<text x="91.7" y="146.6">BETWEEN 1.25 MSEC AND 10 SEC.</text>
<text x="294.6" y="152.8">AS PER TABLE 26.15 OF THE TM4C1290 MANUAL, THE</text>
<text x="294.6" y="155.5">&quot;VDDC&quot; PINS GET TIED TOGETHER AND CONNECTED TO</text>
<text x="294.6" y="158.2">A CAPACITOR BETWEEN 2.5 UF AND 4 UF WITH LESS</text>
<text x="294.6" y="160.9">THAN 100 MILLIOHMS SERIES RESISTANCE..</text>
<text x="294.6" y="238.7">AS PER TABLE 25.7 OF THE TM4C1290</text>
<text x="294.6" y="241.4">MANUAL, THE UNUSED &quot;VBAT&quot; PIN</text>
<text x="294.6" y="244.1">GET TIED TO VDD.</text>
</g>
<g font-size="2.2">
<text x="152.1" y="11.4">33</text>
<text x="191.2" y="11.4">88</text>
<text x="152.1" y="16.2">34</text>
<text x="157.4" y="13">UART0_RX(PA0)</text>
<text x="157.4" y="17.7">UART0_TX(PA1)</text>
<text x="182.5" y="13">OSC0</text>
<text x="182.5" y="17.7">OSC1</text>
<text x="191.2" y="16.2">89</text>
<text x="191.2" y="23.4">66</text>
<text x="152.1" y="25.7">95</text>
<text x="157.4" y="27.3">UART1_RX(PB0)</text>
<text x="181.1" y="24.9">XOSC0</text>
<text x="181.1" y="29.6">XOSC1</text>
<text x="191.2" y="28.1">67</text>
<text x="152.1" y="30.5">96</text>
<text x="157.4" y="32">UART1_TX(PB1)</text>
<text x="191.2" y="47.2">65</text>
<text x="69.5" y="49.6">1</text>
<text x="69.5" y="52">2</text>
<text x="152.1" y="52">35</text>
<text x="157.4" y="53.5">UART4_RX(PA2)</text>
<text x="181.4" y="53.5">/WAKE</text>
<text x="184.2" y="48.8">/HIB</text>
<text x="191.2" y="52">64</text>
<text x="69.5" y="54.4">3</text>
<text x="69.5" y="56.8">4</text>
<text x="69.5" y="59.2">5</text>
<text x="152.1" y="56.8">36</text>
<text x="157.4" y="58.3">UART4_TX(PA3)</text>
<text x="69.5" y="61.6">6</text>
<text x="152.1" y="80.6">70</text>
<text x="157.4" y="82.2">/RESET</text>
<text x="146.1" y="109.3">5</text>
<text x="150.2" y="110.8">SENSE</text>
<text x="161.5" y="110.8">/RESET</text>
<text x="172.1" y="109.3">1</text>
<text x="205.8" y="109.3">1</text>
<text x="209.8" y="110.8">A</text>
<text x="214.8" y="113.2">VCC</text>
<text x="218" y="110.8">Y</text>
<text x="222.2" y="109.3">4</text>
<text x="222.2" y="111.7">5</text>
<text x="74.5" y="118.9">3</text>
<text x="74.5" y="114.1">5</text>
<text x="78.5" y="115.6">SENSE</text>
<text x="89.9" y="115.6">/RESET</text>
<text x="100.5" y="114.1">1</text>
<text x="100.5" y="118.9">6</text>
<text x="146.1" y="114.1">3</text>
<text x="146.1" y="118.9">4</text>
<text x="150.2" y="115.6">/MR</text>
<text x="164.7" y="115.6">VDD</text>
<text x="172.1" y="118.9">2</text>
<text x="172.1" y="114.1">6</text>
<text x="205.8" y="114.1">2</text>
<text x="209.8" y="115.6">B</text>
<text x="214.6" y="115.6">GND</text>
<text x="222.2" y="114.1">3</text>
<text x="299" y="118.9">4</text>
<text x="317.8" y="118.9">6</text>
<text x="361" y="118.9">9</text>
<text x="384.6" y="118.9">8</text>
<text x="74.5" y="123.6">4</text>
<text x="78.5" y="120.4">/MR</text>
<text x="78.5" y="125.1">PERIOD</text>
<text x="92.8" y="125.1">GND</text>
<text x="93.1" y="120.4">VDD</text>
<text x="100.5" y="123.6">2</text>
<text x="150.2" y="120.4">PERIOD</text>
<text x="164.5" y="120.4">GND</text>
<text x="303" y="120.4">VIN</text>
<text x="308.9" y="120.4">VOUT</text>
<text x="365" y="120.4">VREFA+</text>
<text x="375.8" y="120.4">VDDA</text>
<text x="44.4" y="126.8">2</text>
<text x="299" y="128.4">3</text>
<text x="299" y="126">5</text>
<text x="303" y="129.9">NC3</text>
<text x="303" y="127.6">NC5</text>
<text x="310.1" y="129.9">GND</text>
<text x="310.1" y="127.6">GND</text>
<text x="317.8" y="128.4">1</text>
<text x="317.8" y="126">2</text>
<text x="384.6" y="130.8">10</text>
<text x="375.5" y="132.3">GNDA</text>
<text x="44.4" y="139.7">1</text>
<text x="289.1" y="161.8">87</text>
<text x="97.2" y="164.2">82</text>
<text x="102.4" y="165.7">PL1</text>
<text x="280.2" y="163.4">VDDC</text>
<text x="280.2" y="165.7">VDDC</text>
<text x="289.1" y="164.2">115</text>
<text x="97.2" y="169">62</text>
<text x="97.2" y="173.8">71</text>
<text x="102.4" y="170.5">PK4</text>
<text x="97.2" y="178.6">72</text>
<text x="102.4" y="175.3">PM7</text>
<text x="97.2" y="183.3">73</text>
<text x="102.4" y="180.1">PM6</text>
<text x="102.4" y="184.8">PM5</text>
<text x="281.7" y="184.8">VDD</text>
<text x="289.1" y="183.3">7</text>
<text x="289.1" y="185.7">16</text>
<text x="98.4" y="188.1">6</text>
<text x="102.4" y="189.6">PQ1</text>
<text x="281.7" y="187.2">VDD</text>
<text x="281.7" y="189.6">VDD</text>
<text x="289.1" y="188.1">26</text>
<text x="289.1" y="190.5">28</text>
<text x="97.2" y="192.9">93</text>
<text x="98.4" y="197.7">5</text>
<text x="102.4" y="194.4">PL7</text>
<text x="281.7" y="192">VDD</text>
<text x="281.7" y="194.4">VDD</text>
<text x="281.7" y="196.8">VDD</text>
<text x="289.1" y="192.9">39</text>
<text x="289.1" y="195.2">47</text>
<text x="289.1" y="197.7">63</text>
<text x="97.2" y="202.4">94</text>
<text x="102.4" y="199.2">PQ0</text>
<text x="102.4" y="204">PL6</text>
<text x="281.7" y="199.2">VDD</text>
<text x="281.7" y="201.5">VDD</text>
<text x="281.7" y="204">VDD</text>
<text x="289.1" y="200">69</text>
<text x="289.1" y="202.4">79</text>
<text x="97.2" y="207.2">81</text>
<text x="102.4" y="208.7">PL0</text>
<text x="281.7" y="206.3">VDD</text>
<text x="281.7" y="208.7">VDD</text>
<text x="289.1" y="204.8">90</text>
<text x="289.1" y="207.2">101</text>
<text x="289.1" y="209.6">113</text>
<text x="96" y="212">116</text>
<text x="102.4" y="213.5">PJ0</text>
<text x="281.7" y="211.1">VDD</text>
<text x="281.7" y="213.5">VDD</text>
<text x="289.1" y="212">122</text>
<text x="96" y="216.7">117</text>
<text x="96" y="221.5">118</text>
<text x="102.4" y="218.3">PJ1</text>
<text x="281.5" y="218.3">GND</text>
<text x="281.5" y="220.6">GND</text>
<text x="289.1" y="216.7">17</text>
<text x="289.1" y="219.1">48</text>
<text x="289.1" y="221.5">80</text>
<text x="97.2" y="226.3">78</text>
<text x="102.4" y="223.1">PP0</text>
<text x="102.4" y="227.8">PM0</text>
<text x="281.5" y="223.1">GND</text>
<text x="281.5" y="225.4">GND</text>
<text x="289.1" y="223.9">114</text>
<text x="96" y="231.1">119</text>
<text x="102.4" y="232.6">PP1</text>
<text x="280.7" y="232.6">VBAT</text>
<text x="289.1" y="231.1">68</text>
<text x="97.2" y="235.8">11</text>
<text x="102.4" y="237.4">PQ2</text>
<text x="97.2" y="240.6">27</text>
<text x="97.2" y="245.4">46</text>
<text x="102.4" y="242.1">PQ3</text>
<text x="102.4" y="246.9">PF4</text>
</g>
<g font-size="2.1">
<text x="156.2" y="6.7">U52-2</text>
<text x="156.2" y="9.1">TM4C1290NCPDT</text>
<text x="93.6" y="17.4">BLADE_IPMC_RX</text>
<text x="94.1" y="12.7">BLADE_IPMC_TX</text>
<text x="94.1" y="14.8">PG 7</text>
<text x="203.9" y="12.4">GND</text>
<text x="93.6" y="19.6">PG 7</text>
<text x="93.1" y="27">BLADE_ZYNQ_TX</text>
<text x="93.1" y="29.2">PG 7</text>
<text x="203.9" y="24.4">GND</text>
<text x="92.6" y="31.8">BLADE_ZYNQ_RX</text>
<text x="92.6" y="33.9">PG 7</text>
<text x="65.4" y="44.9">J6</text>
<text x="82.1" y="50.6">GND</text>
<text x="205.6" y="53">GND</text>
<text x="82.1" y="55.4">VCC_M3V3</text>
<text x="82.1" y="60.2">GND</text>
<text x="61.6" y="68.8">CON6</text>
<text x="253.1" y="89.1">TM4C_ACTIVE</text>
<text x="253.1" y="91.2">PG 17</text>
<text x="149.5" y="100.8">VCC_M3V3</text>
<text x="165.5" y="99.4">0603</text>
<text x="171.2" y="99.4">10K</text>
<text x="178.8" y="99.4">R538</text>
<text x="150.7" y="106">U32</text>
<text x="210.4" y="106">U34</text>
<text x="79" y="110.8">U33</text>
<text x="125.6" y="110.3">VCC_M3V3</text>
<text x="215.9" y="109.1">AND</text>
<text x="232.5" y="112.7">VCC_M3V3</text>
<text x="54" y="115.1">VCC_M1V8</text>
<text x="110.8" y="119.9">VCC_M3V3</text>
<text x="182.4" y="115.1">VCC_M3V3</text>
<text x="184.1" y="119.9">GND</text>
<text x="210.6" y="119.9">74LVC1G08</text>
<text x="232.5" y="115.1">GND</text>
<text x="259.3" y="119.9">VCC_M3V3</text>
<text x="301.8" y="114.1">U39</text>
<text x="301.8" y="116.5">LT1790-2.5V</text>
<text x="363.9" y="114.1">U52-8</text>
<text x="363.9" y="116.5">TM4C1290NCPDT</text>
<text x="397.3" y="119.9">VCC_M3V3</text>
<text x="112.4" y="124.7">GND</text>
<text x="135.1" y="124.4">C830</text>
<text x="150.9" y="124.7">TPS3808-3.3V</text>
<text x="199.6" y="124.7">VCC_M3V3</text>
<text x="285.5" y="124.4">C824</text>
<text x="340.2" y="123.4">C822</text>
<text x="340.2" y="125.9">1 UF</text>
<text x="352.4" y="124.4">C823</text>
<text x="48.3" y="131.3" transform="rotate(-90 48.3 131.3)">3</text>
<text x="53.5" y="131.8">GND</text>
<text x="79.3" y="129.4">TPS3808-1.8V</text>
<text x="135.4" y="126.8">TBD</text>
<text x="135.6" y="129.2">0603</text>
<text x="221.1" y="129.2">C828</text>
<text x="221.3" y="131.6">0.1 UF</text>
<text x="233" y="129.2">C827</text>
<text x="233.3" y="131.6">0.1 UF</text>
<text x="285.8" y="126.8">0.1 UF</text>
<text x="286" y="129.2">0402</text>
<text x="328" y="127">GND</text>
<text x="328" y="129.4">GND</text>
<text x="340.2" y="128">0402 10v</text>
<text x="352.6" y="126.8">0.1 UF</text>
<text x="352.9" y="129.2">0402</text>
<text x="397.3" y="131.8">GND</text>
<text x="47.5" y="136.8">SW PUSHBUTTON</text>
<text x="47.8" y="134">SW2</text>
<text x="129.9" y="135.6">GND</text>
<text x="206" y="136.6">GND</text>
<text x="221.6" y="134">0402</text>
<text x="233.5" y="134">0402</text>
<text x="280.3" y="135.6">GND</text>
<text x="335.2" y="135.6">GND</text>
<text x="347.2" y="135.6">GND</text>
<text x="149.5" y="141.4">VCC_M3V3</text>
<text x="165.5" y="140">0603</text>
<text x="171.2" y="140">10K</text>
<text x="178.8" y="140">R537</text>
<text x="41.5" y="145.2">GND</text>
<text x="80.9" y="151.2">BLADE_POWER_EN</text>
<text x="80.9" y="153.3">PG 7</text>
<text x="109.3" y="161.9">TM4C1290NCPDT</text>
<text x="122.7" y="159.5">U52-3</text>
<text x="268.4" y="157.1">U52-7</text>
<text x="268.4" y="159.5">TM4C1290NCPDT</text>
<text x="37.3" y="165.5">TM4C_DIP_SW_1</text>
<text x="37.3" y="167.6">PG 17</text>
<text x="35.6" y="170.3">BLADE_POWER_OK</text>
<text x="35.6" y="172.4">PG 7,17</text>
<text x="307" y="169.8">C791</text>
<text x="307.3" y="172.2">3.3 UF</text>
<text x="32.7" y="175">BLADE_ZYNQ_GPIO0</text>
<text x="32.7" y="177.2">PG 7</text>
<text x="33.9" y="179.8">BLADE_ZYNQ_GPIO1</text>
<text x="307.5" y="174.5">0402 10V</text>
<text x="33.9" y="181.9">PG 7</text>
<text x="33.9" y="184.6">BLADE_ZYNQ_GPIO2</text>
<text x="301.8" y="184.4">VCC_M3V3</text>
<text x="301.8" y="181">GND</text>
<text x="316.6" y="181.9">VCC_M3V3</text>
<text x="33.4" y="189.4">TM4C_FROM_VU7P_0</text>
<text x="33.4" y="191.5">PG 17</text>
<text x="33.9" y="186.7">PG 7</text>
<text x="338.1" y="186.5">C787</text>
<text x="338.3" y="188.9">0.1 UF</text>
<text x="338.6" y="191.3">0402</text>
<text x="350" y="186.5">C784</text>
<text x="350.3" y="188.9">0.1 UF</text>
<text x="350.5" y="191.3">0402</text>
<text x="361.9" y="186.5">C773</text>
<text x="362.2" y="188.9">0.1 UF</text>
<text x="362.5" y="191.3">0402</text>
<text x="373.9" y="186.5">C765</text>
<text x="374.1" y="188.9">0.1 UF</text>
<text x="374.4" y="191.3">0402</text>
<text x="385.8" y="186.5">C769</text>
<text x="386.1" y="188.9">0.1 UF</text>
<text x="386.3" y="191.3">0402</text>
<text x="397.8" y="186.5">C768</text>
<text x="398" y="188.9">0.1 UF</text>
<text x="398.3" y="191.3">0402</text>
<text x="32.2" y="194.1">TM4C_FROM_KU15P_0</text>
<text x="32.2" y="196.3">PG 17</text>
<text x="323" y="193.9">GND</text>
<text x="35.8" y="203.7">TM4C_TO_KU15P_0</text>
<text x="37" y="198.9">TM4C_TO_VU7P_0</text>
<text x="37" y="201">PG 17</text>
<text x="316.6" y="198.7">VCC_M3V3</text>
<text x="338.1" y="203.2">C772</text>
<text x="350" y="203.2">C783</text>
<text x="361.9" y="203.2">C790</text>
<text x="373.9" y="203.2">C808</text>
<text x="385.8" y="203.2">C804</text>
<text x="397.8" y="203.2">C807</text>
<text x="35.1" y="208.4">K_FPGA_PROGRAM</text>
<text x="35.8" y="205.8">PG 17</text>
<text x="338.3" y="205.6">0.1 UF</text>
<text x="338.6" y="208">0402</text>
<text x="350.3" y="205.6">0.1 UF</text>
<text x="350.5" y="208">0402</text>
<text x="362.2" y="205.6">0.1 UF</text>
<text x="362.5" y="208">0402</text>
<text x="374.1" y="205.6">0.1 UF</text>
<text x="374.4" y="208">0402</text>
<text x="386.1" y="205.6">0.1 UF</text>
<text x="386.3" y="208">0402</text>
<text x="398" y="205.6">0.1 UF</text>
<text x="398.3" y="208">0402</text>
<text x="35.1" y="210.6">PG 34</text>
<text x="39.9" y="213.2">TM4C_LED_BLUE</text>
<text x="39.9" y="215.4">PG 17</text>
<text x="323" y="210.6">GND</text>
<text x="37.5" y="218">TM4C_LED_GREEN</text>
<text x="37.5" y="220.2">PG 17</text>
<text x="39.9" y="227.5">/K_FPGA_DONE</text>
<text x="39.9" y="222.8">TM4C_LED_RED</text>
<text x="39.9" y="224.9">PG 17</text>
<text x="301.8" y="224.9">GND</text>
<text x="39.9" y="229.7">PG 34</text>
<text x="39.9" y="232.3">/V_FPGA_DONE</text>
<text x="301.8" y="232.1">VCC_M3V3</text>
<text x="37.3" y="237.1">TM4C_DIP_SW_2</text>
<text x="37.3" y="239.3">PG 17</text>
<text x="39.9" y="234.5">PG 43</text>
<text x="35.1" y="241.9">V_FPGA_PROGRAM</text>
<text x="35.1" y="244.1">PG 43</text>
<text x="57.8" y="253.4">TP1</text>
<text x="58" y="255.5">T POINT F</text>
<text x="330.5" y="262.2">Title</text>
<text x="330.5" y="269.3">Size</text>
<text x="340" y="269.3">Document Number</text>
<text x="409.2" y="269.3">Rev</text>
<text x="330.5" y="276.5">Date:</text>
<text x="342.9" y="276.5">Tuesday, February 26, 2019</text>
<text x="378.2" y="276.5">Sheet</text>
<text x="390.1" y="276.5">11</text>
<text x="397.3" y="276.5">of</text>
<text x="404.5" y="276.5">74</text>
</g>
<g font-size="1.7">
<text x="55.4" y="1.8">5</text>
<text x="135.6" y="1.8">4</text>
<text x="215.8" y="1.8">3</text>
<text x="296" y="1.8">2</text>
<text x="376.3" y="1.8">1</text>
<text x="13.5" y="38.2">D</text>
<text x="417" y="38.2">D</text>
<text x="13.5" y="106.8">C</text>
<text x="417" y="106.8">C</text>
<text x="13.5" y="175.5">B</text>
<text x="417" y="175.5">B</text>
<text x="13.5" y="244.1">A</text>
<text x="417" y="244.1">A</text>
<text x="55.4" y="278.7">5</text>
<text x="135.6" y="278.7">4</text>
<text x="215.8" y="278.7">3</text>
<text x="296" y="278.7">2</text>
<text x="376.3" y="278.7">1</text>
</g>
</svg>
